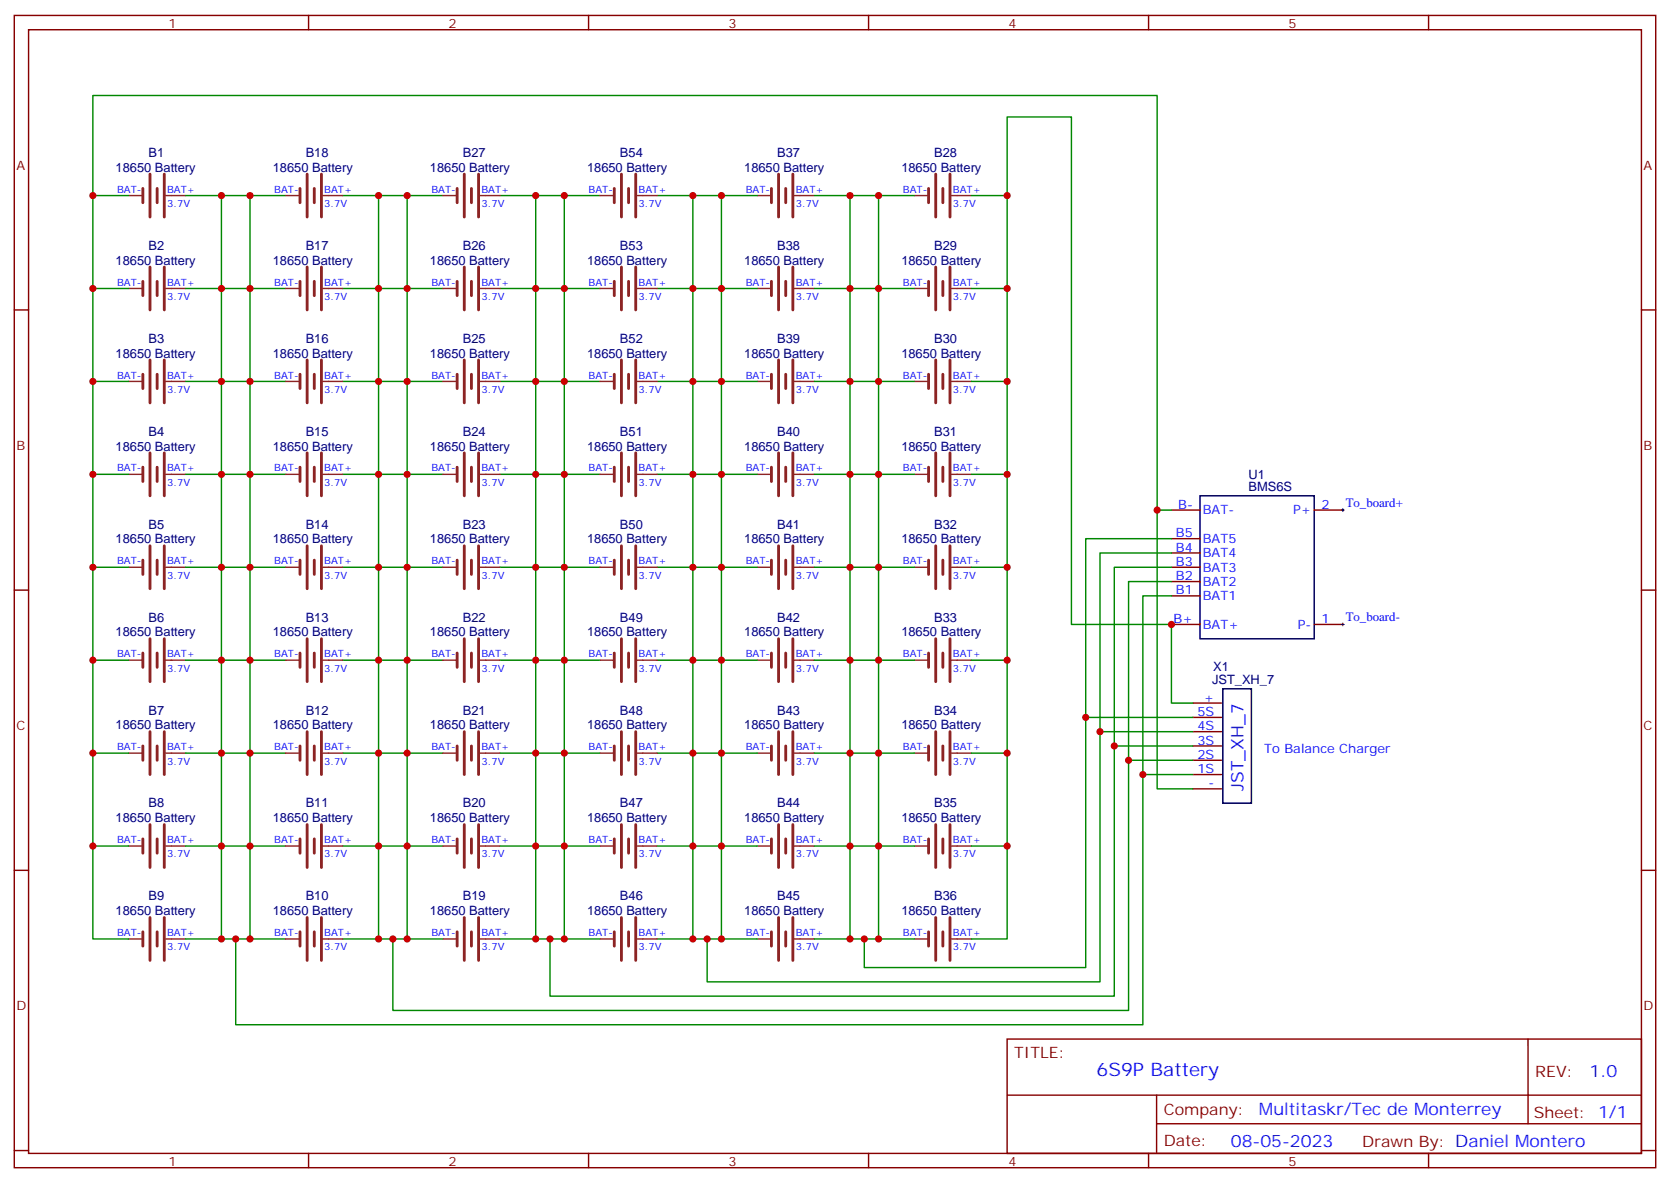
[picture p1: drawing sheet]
<svg xmlns="http://www.w3.org/2000/svg" width="412mm" height="292mm" viewBox="0 0 412 292" stroke-linecap="round" stroke-linejoin="round" font-family="sans-serif">
<g fill="none" stroke="#870000" stroke-width=".35">
<path d="M3.5 3.8h405.4v284.3h-405.4zM7.1 7.3h398.2v277.3h-398.2zM76.2 3.8v3.5M145.3 3.8v3.5M214.5 3.8v3.5M283.6 3.8v3.5M352.8 3.8v3.5M3.5 76.5h3.6M405.3 76.5h3.6M289.3 140h7M289.3 125.9h7M289.3 136.5h7"/>
<path d="M289.3 132.9h7M324.6 125.9h7M3.5 145.6h3.6M289.3 154.1h7M289.3 147h7M289.3 143.5h7M324.6 154.1h7M405.3 145.6h3.6M294.6 177h7M294.6 173.5h7M294.6 194.7h7M294.6 191.1h7"/>
<path d="M294.6 187.6h7M294.6 184.1h7M294.6 180.6h7M3.5 214.8h3.6M405.3 214.8h3.6M248.7 256.4h156.6v28.2h-156.6zM377.3 256.4v20.9M248.7 270.2h156.5M285.6 277.3h119.6M285.6 270.2v14.2M3.5 283.9h3.6M76.2 284.6v3.5"/>
<path d="M145.3 284.6v3.5M214.5 284.6v3.5M283.6 284.6v3.5M352.8 284.6v3.5M405.3 283.9h3.6"/>
</g>
<g fill="none" stroke="#8c2424" stroke-width=".35">
<path d="M31.7 48.3h3.6M40.9 48.3h5M70.6 48.3h3.5M79.7 48.3h5M109.4 48.3h3.5M118.5 48.3h5M148.2 48.3h3.5M157.3 48.3h5M187 48.3h3.5M196.1 48.3h5M225.8 48.3h3.5M234.9 48.3h5"/>
<path d="M31.7 71.2h3.6M40.9 71.2h5M70.6 71.2h3.5M79.7 71.2h5M109.4 71.2h3.5M118.5 71.2h5M148.2 71.2h3.5M157.3 71.2h5M187 71.2h3.5M196.1 71.2h5M225.8 71.2h3.5M234.9 71.2h5"/>
<path d="M31.7 94.1h3.6M40.9 94.1h5M70.6 94.1h3.5M79.7 94.1h5M109.4 94.1h3.5M118.5 94.1h5M148.2 94.1h3.5M157.3 94.1h5M187 94.1h3.5M196.1 94.1h5M225.8 94.1h3.5M234.9 94.1h5"/>
<path d="M31.7 117.1h3.6M40.9 117.1h5M70.6 117.1h3.5M79.7 117.1h5M109.4 117.1h3.5M118.5 117.1h5M148.2 117.1h3.5M157.3 117.1h5M187 117.1h3.5M196.1 117.1h5M225.8 117.1h3.5M234.9 117.1h5"/>
<path d="M31.7 140h3.6M40.9 140h5M70.6 140h3.5M79.7 140h5M109.4 140h3.5M118.5 140h5M148.2 140h3.5M157.3 140h5M187 140h3.5M196.1 140h5M225.8 140h3.5M234.9 140h5"/>
<path d="M31.7 162.9h3.6M40.9 162.9h5M70.6 162.9h3.5M79.7 162.9h5M109.4 162.9h3.5M118.5 162.9h5M148.2 162.9h3.5M157.3 162.9h5M187 162.9h3.5M196.1 162.9h5M225.8 162.9h3.5M234.9 162.9h5"/>
<path d="M31.7 185.8h3.6M40.9 185.8h5M70.6 185.8h3.5M79.7 185.8h5M109.4 185.8h3.5M118.5 185.8h5M148.2 185.8h3.5M157.3 185.8h5M187 185.8h3.5M196.1 185.8h5M225.8 185.8h3.5M234.9 185.8h5"/>
<path d="M31.7 208.8h3.6M40.9 208.8h5M70.6 208.8h3.5M79.7 208.8h5M109.4 208.8h3.5M118.5 208.8h5M148.2 208.8h3.5M157.3 208.8h5M187 208.8h3.5M196.1 208.8h5M225.8 208.8h3.5M234.9 208.8h5"/>
<path d="M31.7 231.7h3.6M40.9 231.7h5M70.6 231.7h3.5M79.7 231.7h5M109.4 231.7h3.5M118.5 231.7h5M148.2 231.7h3.5M157.3 231.7h5M187 231.7h3.5M196.1 231.7h5M225.8 231.7h3.5M234.9 231.7h5"/>
</g>
<g fill="none" stroke="#8c2424" stroke-width=".71">
<path d="M35.3 46.5v3.5M37 43v10.6M38.8 46.5v3.5M40.6 43v10.6M74.1 46.5v3.5M75.8 43v10.6M77.6 46.5v3.5M79.4 43v10.6M112.9 46.5v3.5M114.7 43v10.6M116.4 46.5v3.5M118.2 43v10.6"/>
<path d="M151.7 46.5v3.5M153.5 43v10.6M155.2 46.5v3.5M157 43v10.6M190.5 46.5v3.5M192.3 43v10.6M194 46.5v3.5M195.8 43v10.6M229.3 46.5v3.5M231.1 43v10.6M232.8 46.5v3.5M234.6 43v10.6"/>
<path d="M35.3 69.4v3.6M37 65.9v10.6M38.8 69.4v3.6M40.6 65.9v10.6M74.1 69.4v3.6M75.8 65.9v10.6M77.6 69.4v3.6M79.4 65.9v10.6M112.9 69.4v3.6M114.7 65.9v10.6M116.4 69.4v3.6M118.2 65.9v10.6"/>
<path d="M151.7 69.4v3.6M153.5 65.9v10.6M155.2 69.4v3.6M157 65.9v10.6M190.5 69.4v3.6M192.3 65.9v10.6M194 69.4v3.6M195.8 65.9v10.6M229.3 69.4v3.6M231.1 65.9v10.6M232.8 69.4v3.6M234.6 65.9v10.6"/>
<path d="M35.3 92.4v3.5M37 88.8v10.6M38.8 92.4v3.5M40.6 88.8v10.6M74.1 92.4v3.5M75.8 88.8v10.6M77.6 92.4v3.5M79.4 88.8v10.6M112.9 92.4v3.5M114.7 88.8v10.6M116.4 92.4v3.5M118.2 88.8v10.6"/>
<path d="M151.7 92.4v3.5M153.5 88.8v10.6M155.2 92.4v3.5M157 88.8v10.6M190.5 92.4v3.5M192.3 88.8v10.6M194 92.4v3.5M195.8 88.8v10.6M229.3 92.4v3.5M231.1 88.8v10.6M232.8 92.4v3.5M234.6 88.8v10.6"/>
<path d="M35.3 115.3v3.5M37 111.8v10.5M38.8 115.3v3.5M40.6 111.8v10.5M74.1 115.3v3.5M75.8 111.8v10.5M77.6 115.3v3.5M79.4 111.8v10.5M112.9 115.3v3.5M114.7 111.8v10.5M116.4 115.3v3.5M118.2 111.8v10.5"/>
<path d="M151.7 115.3v3.5M153.5 111.8v10.5M155.2 115.3v3.5M157 111.8v10.5M190.5 115.3v3.5M192.3 111.8v10.5M194 115.3v3.5M195.8 111.8v10.5M229.3 115.3v3.5M231.1 111.8v10.5M232.8 115.3v3.5M234.6 111.8v10.5"/>
<path d="M35.3 138.2v3.5M37 134.7v10.6M38.8 138.2v3.5M40.6 134.7v10.6M74.1 138.2v3.5M75.8 134.7v10.6M77.6 138.2v3.5M79.4 134.7v10.6M112.9 138.2v3.5M114.7 134.7v10.6M116.4 138.2v3.5M118.2 134.7v10.6"/>
<path d="M151.7 138.2v3.5M153.5 134.7v10.6M155.2 138.2v3.5M157 134.7v10.6M190.5 138.2v3.5M192.3 134.7v10.6M194 138.2v3.5M195.8 134.7v10.6M229.3 138.2v3.5M231.1 134.7v10.6M232.8 138.2v3.5M234.6 134.7v10.6"/>
<path d="M37 157.6v10.6M40.6 157.6v10.6M75.8 157.6v10.6M79.4 157.6v10.6M114.7 157.6v10.6M118.2 157.6v10.6M153.5 157.6v10.6M157 157.6v10.6M192.3 157.6v10.6M195.8 157.6v10.6M231.1 157.6v10.6M234.6 157.6v10.6"/>
<path d="M35.3 161.1v3.6M38.8 161.1v3.6M74.1 161.1v3.6M77.6 161.1v3.6M112.9 161.1v3.6M116.4 161.1v3.6M151.7 161.1v3.6M155.2 161.1v3.6M190.5 161.1v3.6M194 161.1v3.6M229.3 161.1v3.6M232.8 161.1v3.6"/>
<path d="M35.3 184.1v3.5M37 180.6v10.5M38.8 184.1v3.5M40.6 180.6v10.5M74.1 184.1v3.5M75.8 180.6v10.5M77.6 184.1v3.5M79.4 180.6v10.5M112.9 184.1v3.5M114.7 180.6v10.5M116.4 184.1v3.5M118.2 180.6v10.5"/>
<path d="M151.7 184.1v3.5M153.5 180.6v10.5M155.2 184.1v3.5M157 180.6v10.5M190.5 184.1v3.5M192.3 180.6v10.5M194 184.1v3.5M195.8 180.6v10.5M229.3 184.1v3.5M231.1 180.6v10.5M232.8 184.1v3.5M234.6 180.6v10.5"/>
<path d="M35.3 207v3.5M37 203.5v10.6M38.8 207v3.5M40.6 203.5v10.6M74.1 207v3.5M75.8 203.5v10.6M77.6 207v3.5M79.4 203.5v10.6M112.9 207v3.5M114.7 203.5v10.6M116.4 207v3.5M118.2 203.5v10.6"/>
<path d="M151.7 207v3.5M153.5 203.5v10.6M155.2 207v3.5M157 203.5v10.6M190.5 207v3.5M192.3 203.5v10.6M194 207v3.5M195.8 203.5v10.6M229.3 207v3.5M231.1 203.5v10.6M232.8 207v3.5M234.6 203.5v10.6"/>
<path d="M35.3 229.9v3.6M37 226.4v10.6M38.8 229.9v3.6M40.6 226.4v10.6M74.1 229.9v3.6M75.8 226.4v10.6M77.6 229.9v3.6M79.4 226.4v10.6M112.9 229.9v3.6M114.7 226.4v10.6M116.4 229.9v3.6M118.2 226.4v10.6"/>
<path d="M151.7 229.9v3.6M153.5 226.4v10.6M155.2 229.9v3.6M157 226.4v10.6M190.5 229.9v3.6M192.3 226.4v10.6M194 229.9v3.6M195.8 226.4v10.6M229.3 229.9v3.6M231.1 226.4v10.6M232.8 229.9v3.6M234.6 226.4v10.6"/>
</g>
<g fill="none" stroke="#008700" stroke-width=".35">
<path d="M22.9 48.3v-24.7h262.9v102.3h3.5M31.7 48.3h-8.8v22.9h8.8M45.9 48.3h8.8v22.9h-8.8M54.7 48.3h7M70.6 48.3h-8.9v22.9h8.9M84.7 48.3h8.8v22.9h-8.8M93.5 48.3h7M109.4 48.3h-8.9v22.9h8.9M123.5 48.3h8.8v22.9h-8.8M132.3 48.3h7M148.2 48.3h-8.9v22.9h8.9M162.3 48.3h8.8v22.9h-8.8"/>
<path d="M171.1 48.3h7.1M187 48.3h-8.8v22.9h8.8M201.1 48.3h8.8v22.9h-8.8M209.9 48.3h7.1M225.8 48.3h-8.8v22.9h8.8M239.9 48.3h8.8v22.9h-8.8M248.7 48.3v-19.4h15.9v125.2h24.7v19.4h5.3M22.9 71.2v22.9h8.8M248.7 71.2v22.9h-8.8M22.9 94.1v23h8.8M45.9 94.1h8.8v-22.9h7v22.9h8.9M84.7 94.1h8.8v-22.9h7v22.9h8.9"/>
<path d="M123.5 94.1h8.8v-22.9h7v22.9h8.9M162.3 94.1h8.8v-22.9h7.1v22.9h8.8M201.1 94.1h8.8v-22.9h7.1v22.9h8.8M248.7 94.1v23h-8.8M22.9 117.1v22.9h8.8M45.9 117.1h8.8v-23h7v23h8.9M84.7 117.1h8.8v-23h7v23h8.9M123.5 117.1h8.8v-23h7v23h8.9M162.3 117.1h8.8v-23h7.1v23h8.8M201.1 117.1h8.8v-23h7.1v23h8.8M248.7 117.1v22.9h-8.8M22.9 140v22.9h8.8"/>
<path d="M45.9 140h8.8v-22.9h7v22.9h8.9M84.7 140h8.8v-22.9h7v22.9h8.9M123.5 140h8.8v-22.9h7v22.9h8.9M162.3 140h8.8v-22.9h7.1v22.9h8.8M201.1 140h8.8v-22.9h7.1v22.9h8.8M248.7 140v22.9h-8.8M285.8 125.9v68.8h8.8M289.3 140h-14.1v105.8h-139.4v-14.1M289.3 136.5h-17.7v105.8h-97v-10.6M289.3 132.9h-21.2v105.9h-54.7v-7.1M289.3 147h-7.1v105.9h-224v-21.2M289.3 143.5h-10.6v105.8h-181.7v-17.6"/>
<path d="M22.9 162.9v22.9h8.8M45.9 162.9h8.8v-22.9h7v22.9h8.9M84.7 162.9h8.8v-22.9h7v22.9h8.9M123.5 162.9h8.8v-22.9h7v22.9h8.9M162.3 162.9h8.8v-22.9h7.1v22.9h8.8M201.1 162.9h8.8v-22.9h7.1v22.9h8.8M248.7 162.9v22.9h-8.8M268.1 177h26.5M22.9 185.8v23h8.8M45.9 185.8h8.8v-22.9h7v22.9h8.9M84.7 185.8h8.8v-22.9h7v22.9h8.9M123.5 185.8h8.8v-22.9h7v22.9h8.9"/>
<path d="M162.3 185.8h8.8v-22.9h7.1v22.9h8.8M201.1 185.8h8.8v-22.9h7.1v22.9h8.8M248.7 185.8v23h-8.8M271.6 180.6h23M275.2 184.1h19.4M278.7 187.6h15.9M282.2 191.1h12.4M22.9 208.8v22.9h8.8M45.9 208.8h8.8v-23h7v23h8.9M84.7 208.8h8.8v-23h7v23h8.9M123.5 208.8h8.8v-23h7v23h8.9M162.3 208.8h8.8v-23h7.1v23h8.8"/>
<path d="M201.1 208.8h8.8v-23h7.1v23h8.8M248.7 208.8v22.9h-8.8M45.9 231.7h8.8v-22.9h7v22.9h8.9M54.7 231.7h7M84.7 231.7h8.8v-22.9h7v22.9h8.9M93.5 231.7h7M123.5 231.7h8.8v-22.9h7v22.9h8.9M132.3 231.7h7M162.3 231.7h8.8v-22.9h7.1v22.9h8.8M171.1 231.7h7.1M201.1 231.7h8.8v-22.9h7.1v22.9h8.8M209.9 231.7h7.1"/>
</g>
<path d="M296.3 122.3h28.3v35.3h-28.3zM302 170h7v28.2h-7z" fill="none" stroke="#000" stroke-width=".35"/>
<path d="M331.3 125.9h.7M331.6 125.5v.7M331.3 154.1h.7M331.6 153.7v.7" fill="none" stroke="#000" stroke-width=".25"/>
<g fill="#c00">
<circle cx="22.9" cy="71.2" r=".88"/>
<circle cx="22.9" cy="94.1" r=".88"/>
<circle cx="22.9" cy="117.1" r=".88"/>
<circle cx="22.9" cy="140" r=".88"/>
<circle cx="22.9" cy="162.9" r=".88"/>
<circle cx="22.9" cy="185.8" r=".88"/>
<circle cx="22.9" cy="208.8" r=".88"/>
<circle cx="54.7" cy="71.2" r=".88"/>
<circle cx="54.7" cy="94.1" r=".88"/>
<circle cx="54.7" cy="117.1" r=".88"/>
<circle cx="54.7" cy="140" r=".88"/>
<circle cx="54.7" cy="162.9" r=".88"/>
<circle cx="54.7" cy="185.8" r=".88"/>
<circle cx="54.7" cy="208.8" r=".88"/>
<circle cx="93.5" cy="208.8" r=".88"/>
<circle cx="93.5" cy="185.8" r=".88"/>
<circle cx="93.5" cy="162.9" r=".88"/>
<circle cx="93.5" cy="140" r=".88"/>
<circle cx="93.5" cy="117.1" r=".88"/>
<circle cx="93.5" cy="94.1" r=".88"/>
<circle cx="93.5" cy="71.2" r=".88"/>
<circle cx="61.7" cy="208.8" r=".88"/>
<circle cx="61.7" cy="185.8" r=".88"/>
<circle cx="61.7" cy="162.9" r=".88"/>
<circle cx="61.7" cy="140" r=".88"/>
<circle cx="61.7" cy="117.1" r=".88"/>
<circle cx="61.7" cy="94.1" r=".88"/>
<circle cx="61.7" cy="71.2" r=".88"/>
<circle cx="132.3" cy="208.8" r=".88"/>
<circle cx="132.3" cy="185.8" r=".88"/>
<circle cx="132.3" cy="162.9" r=".88"/>
<circle cx="132.3" cy="140" r=".88"/>
<circle cx="132.3" cy="117.1" r=".88"/>
<circle cx="132.3" cy="94.1" r=".88"/>
<circle cx="132.3" cy="71.2" r=".88"/>
<circle cx="100.5" cy="208.8" r=".88"/>
<circle cx="100.5" cy="185.8" r=".88"/>
<circle cx="100.5" cy="162.9" r=".88"/>
<circle cx="100.5" cy="140" r=".88"/>
<circle cx="100.5" cy="117.1" r=".88"/>
<circle cx="100.5" cy="94.1" r=".88"/>
<circle cx="100.5" cy="71.2" r=".88"/>
<circle cx="217" cy="71.2" r=".88"/>
<circle cx="217" cy="94.1" r=".88"/>
<circle cx="217" cy="117.1" r=".88"/>
<circle cx="217" cy="140" r=".88"/>
<circle cx="217" cy="162.9" r=".88"/>
<circle cx="217" cy="185.8" r=".88"/>
<circle cx="217" cy="208.8" r=".88"/>
<circle cx="248.7" cy="71.2" r=".88"/>
<circle cx="248.7" cy="94.1" r=".88"/>
<circle cx="248.7" cy="117.1" r=".88"/>
<circle cx="248.7" cy="140" r=".88"/>
<circle cx="248.7" cy="162.9" r=".88"/>
<circle cx="248.7" cy="185.8" r=".88"/>
<circle cx="248.7" cy="208.8" r=".88"/>
<circle cx="178.2" cy="71.2" r=".88"/>
<circle cx="178.2" cy="94.1" r=".88"/>
<circle cx="178.2" cy="117.1" r=".88"/>
<circle cx="178.2" cy="140" r=".88"/>
<circle cx="178.2" cy="162.9" r=".88"/>
<circle cx="178.2" cy="185.8" r=".88"/>
<circle cx="178.2" cy="208.8" r=".88"/>
<circle cx="209.9" cy="71.2" r=".88"/>
<circle cx="209.9" cy="94.1" r=".88"/>
<circle cx="209.9" cy="117.1" r=".88"/>
<circle cx="209.9" cy="140" r=".88"/>
<circle cx="209.9" cy="162.9" r=".88"/>
<circle cx="209.9" cy="185.8" r=".88"/>
<circle cx="209.9" cy="208.8" r=".88"/>
<circle cx="171.1" cy="208.8" r=".88"/>
<circle cx="171.1" cy="185.8" r=".88"/>
<circle cx="171.1" cy="162.9" r=".88"/>
<circle cx="171.1" cy="140" r=".88"/>
<circle cx="171.1" cy="117.1" r=".88"/>
<circle cx="171.1" cy="94.1" r=".88"/>
<circle cx="171.1" cy="71.2" r=".88"/>
<circle cx="139.3" cy="208.8" r=".88"/>
<circle cx="139.3" cy="185.8" r=".88"/>
<circle cx="139.3" cy="162.9" r=".88"/>
<circle cx="139.3" cy="140" r=".88"/>
<circle cx="139.3" cy="117.1" r=".88"/>
<circle cx="139.3" cy="94.1" r=".88"/>
<circle cx="139.3" cy="71.2" r=".88"/>
<circle cx="54.7" cy="48.3" r=".88"/>
<circle cx="61.7" cy="48.3" r=".88"/>
<circle cx="93.5" cy="48.3" r=".88"/>
<circle cx="100.5" cy="48.3" r=".88"/>
<circle cx="132.3" cy="48.3" r=".88"/>
<circle cx="139.3" cy="48.3" r=".88"/>
<circle cx="178.2" cy="48.3" r=".88"/>
<circle cx="171.1" cy="48.3" r=".88"/>
<circle cx="217" cy="48.3" r=".88"/>
<circle cx="209.9" cy="48.3" r=".88"/>
<circle cx="54.7" cy="231.7" r=".88"/>
<circle cx="61.7" cy="231.7" r=".88"/>
<circle cx="93.5" cy="231.7" r=".88"/>
<circle cx="100.5" cy="231.7" r=".88"/>
<circle cx="132.3" cy="231.7" r=".88"/>
<circle cx="139.3" cy="231.7" r=".88"/>
<circle cx="178.2" cy="231.7" r=".88"/>
<circle cx="171.1" cy="231.7" r=".88"/>
<circle cx="217" cy="231.7" r=".88"/>
<circle cx="209.9" cy="231.7" r=".88"/>
<circle cx="22.9" cy="48.3" r=".88"/>
<circle cx="58.2" cy="231.7" r=".88"/>
<circle cx="97" cy="231.7" r=".88"/>
<circle cx="135.8" cy="231.7" r=".88"/>
<circle cx="174.6" cy="231.7" r=".88"/>
<circle cx="213.4" cy="231.7" r=".88"/>
<circle cx="248.7" cy="48.3" r=".88"/>
<circle cx="289.3" cy="154.1" r=".88"/>
<circle cx="285.8" cy="125.9" r=".88"/>
<circle cx="282.2" cy="191.1" r=".88"/>
<circle cx="278.7" cy="187.6" r=".88"/>
<circle cx="275.2" cy="184.1" r=".88"/>
<circle cx="271.6" cy="180.6" r=".88"/>
<circle cx="268.1" cy="177" r=".88"/>
</g>
<text font-size="4.6" fill="#00f" x="270.8" y="265.4">6S9P Battery</text>
<g font-size="4.2" fill="#00f">
<text x="307.1" y="195.1" transform="rotate(-90 307.1 195.1)">JST_XH_7</text>
<text x="392.5" y="265.7">1.0</text>
<text x="310.9" y="275.2">Multitaskr/Tec de Monterrey</text>
<text x="304" y="283">08-05-2023</text>
</g>
<g font-size="3.9" fill="#800">
<text x="250.5" y="261">TITLE:</text>
<text x="379.1" y="265.7">REV:</text>
<text x="287.4" y="275.2">Company:</text>
<text x="378.7" y="275.8">Sheet: 1/1</text>
<text x="287.4" y="282.9">Date:</text>
<text x="336.4" y="282.9">Drawn By: Daniel Montero</text>
</g>
<g font-size="3.2" fill="#800">
<text x="41.6" y="6.8">1</text>
<text x="110.8" y="6.8">2</text>
<text x="179.9" y="6.8">3</text>
<text x="249.1" y="6.8">4</text>
<text x="318.2" y="6.8">5</text>
<text x="4.1" y="41.9">A</text>
<text x="405.9" y="41.9">A</text>
<text x="4.1" y="111.1">B</text>
<text x="405.9" y="111.1">B</text>
<text x="4.1" y="180.2">C</text>
<text x="405.9" y="180.2">C</text>
<text x="4.1" y="249.3">D</text>
<text x="405.9" y="249.3">D</text>
<text x="41.6" y="287.6">1</text>
<text x="110.8" y="287.6">2</text>
<text x="179.9" y="287.6">3</text>
<text x="249.1" y="287.6">4</text>
<text x="318.2" y="287.6">5</text>
</g>
<g font-size="3.2" fill="#000080">
<text x="36.7" y="38.7">B1</text>
<text x="75.5" y="38.7">B18</text>
<text x="114.3" y="38.7">B27</text>
<text x="153.1" y="38.7">B54</text>
<text x="191.9" y="38.7">B37</text>
<text x="230.7" y="38.7">B28</text>
<text x="28.6" y="42.4">18650 Battery</text>
<text x="67.4" y="42.4">18650 Battery</text>
<text x="106.2" y="42.4">18650 Battery</text>
<text x="145" y="42.4">18650 Battery</text>
<text x="183.8" y="42.4">18650 Battery</text>
<text x="222.6" y="42.4">18650 Battery</text>
<text x="28.6" y="65.3">18650 Battery</text>
<text x="36.7" y="61.7">B2</text>
<text x="67.4" y="65.3">18650 Battery</text>
<text x="75.5" y="61.7">B17</text>
<text x="106.2" y="65.3">18650 Battery</text>
<text x="114.3" y="61.7">B26</text>
<text x="145" y="65.3">18650 Battery</text>
<text x="153.1" y="61.7">B53</text>
<text x="183.8" y="65.3">18650 Battery</text>
<text x="191.9" y="61.7">B38</text>
<text x="222.6" y="65.3">18650 Battery</text>
<text x="230.7" y="61.7">B29</text>
<text x="28.6" y="88.2">18650 Battery</text>
<text x="36.7" y="84.6">B3</text>
<text x="67.4" y="88.2">18650 Battery</text>
<text x="75.5" y="84.6">B16</text>
<text x="106.2" y="88.2">18650 Battery</text>
<text x="114.3" y="84.6">B25</text>
<text x="145" y="88.2">18650 Battery</text>
<text x="153.1" y="84.6">B52</text>
<text x="183.8" y="88.2">18650 Battery</text>
<text x="191.9" y="84.6">B39</text>
<text x="222.6" y="88.2">18650 Battery</text>
<text x="230.7" y="84.6">B30</text>
<text x="36.7" y="107.5">B4</text>
<text x="75.5" y="107.5">B15</text>
<text x="114.3" y="107.5">B24</text>
<text x="153.1" y="107.5">B51</text>
<text x="191.9" y="107.5">B40</text>
<text x="230.7" y="107.5">B31</text>
<text x="28.6" y="111.2">18650 Battery</text>
<text x="67.4" y="111.2">18650 Battery</text>
<text x="106.2" y="111.2">18650 Battery</text>
<text x="145" y="111.2">18650 Battery</text>
<text x="183.8" y="111.2">18650 Battery</text>
<text x="222.6" y="111.2">18650 Battery</text>
<text x="308.3" y="118.1">U1</text>
<text x="308.3" y="121.3">BMS6S</text>
<text x="36.7" y="130.5">B5</text>
<text x="75.5" y="130.5">B14</text>
<text x="114.3" y="130.5">B23</text>
<text x="153.1" y="130.5">B50</text>
<text x="191.9" y="130.5">B41</text>
<text x="230.7" y="130.5">B32</text>
<text x="28.6" y="134.1">18650 Battery</text>
<text x="67.4" y="134.1">18650 Battery</text>
<text x="106.2" y="134.1">18650 Battery</text>
<text x="145" y="134.1">18650 Battery</text>
<text x="183.8" y="134.1">18650 Battery</text>
<text x="222.6" y="134.1">18650 Battery</text>
<text x="36.7" y="153.4">B6</text>
<text x="75.5" y="153.4">B13</text>
<text x="114.3" y="153.4">B22</text>
<text x="153.1" y="153.4">B49</text>
<text x="191.9" y="153.4">B42</text>
<text x="230.7" y="153.4">B33</text>
<text x="28.6" y="157">18650 Battery</text>
<text x="67.4" y="157">18650 Battery</text>
<text x="106.2" y="157">18650 Battery</text>
<text x="145" y="157">18650 Battery</text>
<text x="183.8" y="157">18650 Battery</text>
<text x="222.6" y="157">18650 Battery</text>
<text x="299.6" y="165.7">X1</text>
<text x="299.3" y="168.9">JST_XH_7</text>
<text x="28.6" y="180">18650 Battery</text>
<text x="36.7" y="176.3">B7</text>
<text x="67.4" y="180">18650 Battery</text>
<text x="75.5" y="176.3">B12</text>
<text x="106.2" y="180">18650 Battery</text>
<text x="114.3" y="176.3">B21</text>
<text x="145" y="180">18650 Battery</text>
<text x="153.1" y="176.3">B48</text>
<text x="183.8" y="180">18650 Battery</text>
<text x="191.9" y="176.3">B43</text>
<text x="222.6" y="180">18650 Battery</text>
<text x="230.7" y="176.3">B34</text>
<text x="28.6" y="202.9">18650 Battery</text>
<text x="36.7" y="199.3">B8</text>
<text x="67.4" y="202.9">18650 Battery</text>
<text x="75.5" y="199.3">B11</text>
<text x="106.2" y="202.9">18650 Battery</text>
<text x="114.3" y="199.3">B20</text>
<text x="145" y="202.9">18650 Battery</text>
<text x="153.1" y="199.3">B47</text>
<text x="183.8" y="202.9">18650 Battery</text>
<text x="191.9" y="199.3">B44</text>
<text x="222.6" y="202.9">18650 Battery</text>
<text x="230.7" y="199.3">B35</text>
<text x="28.6" y="225.8">18650 Battery</text>
<text x="36.7" y="222.2">B9</text>
<text x="67.4" y="225.8">18650 Battery</text>
<text x="75.5" y="222.2">B10</text>
<text x="106.2" y="225.8">18650 Battery</text>
<text x="114.3" y="222.2">B19</text>
<text x="145" y="225.8">18650 Battery</text>
<text x="153.1" y="222.2">B46</text>
<text x="183.8" y="225.8">18650 Battery</text>
<text x="191.9" y="222.2">B45</text>
<text x="222.6" y="225.8">18650 Battery</text>
<text x="230.7" y="222.2">B36</text>
</g>
<g font-size="3.2" fill="#00f">
<text x="291" y="125.5">B-</text>
<text x="326.3" y="125.5">2</text>
<text x="332.3" y="125">To_board+</text>
<text x="297" y="126.9">BAT-</text>
<text x="319.3" y="126.9">P+</text>
<text x="290.4" y="136.1">B4</text>
<text x="290.4" y="132.6">B5</text>
<text x="297" y="137.5">BAT4</text>
<text x="297" y="134">BAT5</text>
<text x="290.4" y="143.2">B2</text>
<text x="290.4" y="139.6">B3</text>
<text x="297" y="141">BAT3</text>
<text x="290.4" y="146.7">B1</text>
<text x="297" y="148.1">BAT1</text>
<text x="297" y="144.6">BAT2</text>
<text x="289.8" y="153.7">B+</text>
<text x="297" y="155.2">BAT+</text>
<text x="320.5" y="155.2">P-</text>
<text x="326.3" y="153.7">1</text>
<text x="332.3" y="153.2">To_board-</text>
<text x="297.3" y="173.1">+</text>
<text x="295.7" y="176.7">5S</text>
<text x="295.7" y="183.7">3S</text>
<text x="295.7" y="180.2">4S</text>
<text x="312.2" y="185.8">To Balance Charger</text>
<text x="295.7" y="190.8">1S</text>
<text x="295.7" y="187.3">2S</text>
<text x="298.4" y="194.3">-</text>
</g>
<g font-size="2.5" fill="#00f">
<text x="28.9" y="47.6">BAT-</text>
<text x="41.3" y="47.6">BAT+</text>
<text x="67.7" y="47.6">BAT-</text>
<text x="80.1" y="47.6">BAT+</text>
<text x="106.5" y="47.6">BAT-</text>
<text x="118.9" y="47.6">BAT+</text>
<text x="145.3" y="47.6">BAT-</text>
<text x="157.7" y="47.6">BAT+</text>
<text x="184.1" y="47.6">BAT-</text>
<text x="196.5" y="47.6">BAT+</text>
<text x="223" y="47.6">BAT-</text>
<text x="235.3" y="47.6">BAT+</text>
<text x="41.3" y="51.1">3.7V</text>
<text x="80.1" y="51.1">3.7V</text>
<text x="118.9" y="51.1">3.7V</text>
<text x="157.7" y="51.1">3.7V</text>
<text x="196.5" y="51.1">3.7V</text>
<text x="235.3" y="51.1">3.7V</text>
<text x="28.9" y="70.5">BAT-</text>
<text x="41.3" y="70.5">BAT+</text>
<text x="67.7" y="70.5">BAT-</text>
<text x="80.1" y="70.5">BAT+</text>
<text x="106.5" y="70.5">BAT-</text>
<text x="118.9" y="70.5">BAT+</text>
<text x="145.3" y="70.5">BAT-</text>
<text x="157.7" y="70.5">BAT+</text>
<text x="184.1" y="70.5">BAT-</text>
<text x="196.5" y="70.5">BAT+</text>
<text x="223" y="70.5">BAT-</text>
<text x="235.3" y="70.5">BAT+</text>
<text x="41.3" y="74">3.7V</text>
<text x="80.1" y="74">3.7V</text>
<text x="118.9" y="74">3.7V</text>
<text x="157.7" y="74">3.7V</text>
<text x="196.5" y="74">3.7V</text>
<text x="235.3" y="74">3.7V</text>
<text x="28.9" y="93.4">BAT-</text>
<text x="41.3" y="93.4">BAT+</text>
<text x="67.7" y="93.4">BAT-</text>
<text x="80.1" y="93.4">BAT+</text>
<text x="106.5" y="93.4">BAT-</text>
<text x="118.9" y="93.4">BAT+</text>
<text x="145.3" y="93.4">BAT-</text>
<text x="157.7" y="93.4">BAT+</text>
<text x="184.1" y="93.4">BAT-</text>
<text x="196.5" y="93.4">BAT+</text>
<text x="223" y="93.4">BAT-</text>
<text x="235.3" y="93.4">BAT+</text>
<text x="41.3" y="96.9">3.7V</text>
<text x="80.1" y="96.9">3.7V</text>
<text x="118.9" y="96.9">3.7V</text>
<text x="157.7" y="96.9">3.7V</text>
<text x="196.5" y="96.9">3.7V</text>
<text x="235.3" y="96.9">3.7V</text>
<text x="28.9" y="116.3">BAT-</text>
<text x="41.3" y="116.3">BAT+</text>
<text x="41.3" y="119.9">3.7V</text>
<text x="67.7" y="116.3">BAT-</text>
<text x="80.1" y="116.3">BAT+</text>
<text x="80.1" y="119.9">3.7V</text>
<text x="106.5" y="116.3">BAT-</text>
<text x="118.9" y="116.3">BAT+</text>
<text x="118.9" y="119.9">3.7V</text>
<text x="145.3" y="116.3">BAT-</text>
<text x="157.7" y="116.3">BAT+</text>
<text x="157.7" y="119.9">3.7V</text>
<text x="184.1" y="116.3">BAT-</text>
<text x="196.5" y="116.3">BAT+</text>
<text x="196.5" y="119.9">3.7V</text>
<text x="223" y="116.3">BAT-</text>
<text x="235.3" y="116.3">BAT+</text>
<text x="235.3" y="119.9">3.7V</text>
<text x="28.9" y="139.3">BAT-</text>
<text x="41.3" y="139.3">BAT+</text>
<text x="41.3" y="142.8">3.7V</text>
<text x="67.7" y="139.3">BAT-</text>
<text x="80.1" y="139.3">BAT+</text>
<text x="80.1" y="142.8">3.7V</text>
<text x="106.5" y="139.3">BAT-</text>
<text x="118.9" y="139.3">BAT+</text>
<text x="118.9" y="142.8">3.7V</text>
<text x="145.3" y="139.3">BAT-</text>
<text x="157.7" y="139.3">BAT+</text>
<text x="157.7" y="142.8">3.7V</text>
<text x="184.1" y="139.3">BAT-</text>
<text x="196.5" y="139.3">BAT+</text>
<text x="196.5" y="142.8">3.7V</text>
<text x="223" y="139.3">BAT-</text>
<text x="235.3" y="139.3">BAT+</text>
<text x="235.3" y="142.8">3.7V</text>
<text x="28.9" y="162.2">BAT-</text>
<text x="41.3" y="162.2">BAT+</text>
<text x="41.3" y="165.7">3.7V</text>
<text x="67.7" y="162.2">BAT-</text>
<text x="80.1" y="162.2">BAT+</text>
<text x="80.1" y="165.7">3.7V</text>
<text x="106.5" y="162.2">BAT-</text>
<text x="118.9" y="162.2">BAT+</text>
<text x="118.9" y="165.7">3.7V</text>
<text x="145.3" y="162.2">BAT-</text>
<text x="157.7" y="162.2">BAT+</text>
<text x="157.7" y="165.7">3.7V</text>
<text x="184.1" y="162.2">BAT-</text>
<text x="196.5" y="162.2">BAT+</text>
<text x="196.5" y="165.7">3.7V</text>
<text x="223" y="162.2">BAT-</text>
<text x="235.3" y="162.2">BAT+</text>
<text x="235.3" y="165.7">3.7V</text>
<text x="28.9" y="185.1">BAT-</text>
<text x="41.3" y="185.1">BAT+</text>
<text x="67.7" y="185.1">BAT-</text>
<text x="80.1" y="185.1">BAT+</text>
<text x="106.5" y="185.1">BAT-</text>
<text x="118.9" y="185.1">BAT+</text>
<text x="145.3" y="185.1">BAT-</text>
<text x="157.7" y="185.1">BAT+</text>
<text x="184.1" y="185.1">BAT-</text>
<text x="196.5" y="185.1">BAT+</text>
<text x="223" y="185.1">BAT-</text>
<text x="235.3" y="185.1">BAT+</text>
<text x="41.3" y="188.7">3.7V</text>
<text x="80.1" y="188.7">3.7V</text>
<text x="118.9" y="188.7">3.7V</text>
<text x="157.7" y="188.7">3.7V</text>
<text x="196.5" y="188.7">3.7V</text>
<text x="235.3" y="188.7">3.7V</text>
<text x="28.9" y="208.1">BAT-</text>
<text x="41.3" y="208.1">BAT+</text>
<text x="67.7" y="208.1">BAT-</text>
<text x="80.1" y="208.1">BAT+</text>
<text x="106.5" y="208.1">BAT-</text>
<text x="118.9" y="208.1">BAT+</text>
<text x="145.3" y="208.1">BAT-</text>
<text x="157.7" y="208.1">BAT+</text>
<text x="184.1" y="208.1">BAT-</text>
<text x="196.5" y="208.1">BAT+</text>
<text x="223" y="208.1">BAT-</text>
<text x="235.3" y="208.1">BAT+</text>
<text x="41.3" y="211.6">3.7V</text>
<text x="80.1" y="211.6">3.7V</text>
<text x="118.9" y="211.6">3.7V</text>
<text x="157.7" y="211.6">3.7V</text>
<text x="196.5" y="211.6">3.7V</text>
<text x="235.3" y="211.6">3.7V</text>
<text x="28.9" y="231">BAT-</text>
<text x="41.3" y="231">BAT+</text>
<text x="67.7" y="231">BAT-</text>
<text x="80.1" y="231">BAT+</text>
<text x="106.5" y="231">BAT-</text>
<text x="118.9" y="231">BAT+</text>
<text x="145.3" y="231">BAT-</text>
<text x="157.7" y="231">BAT+</text>
<text x="184.1" y="231">BAT-</text>
<text x="196.5" y="231">BAT+</text>
<text x="223" y="231">BAT-</text>
<text x="235.3" y="231">BAT+</text>
<text x="41.3" y="234.5">3.7V</text>
<text x="80.1" y="234.5">3.7V</text>
<text x="118.9" y="234.5">3.7V</text>
<text x="157.7" y="234.5">3.7V</text>
<text x="196.5" y="234.5">3.7V</text>
<text x="235.3" y="234.5">3.7V</text>
</g>
</svg>
